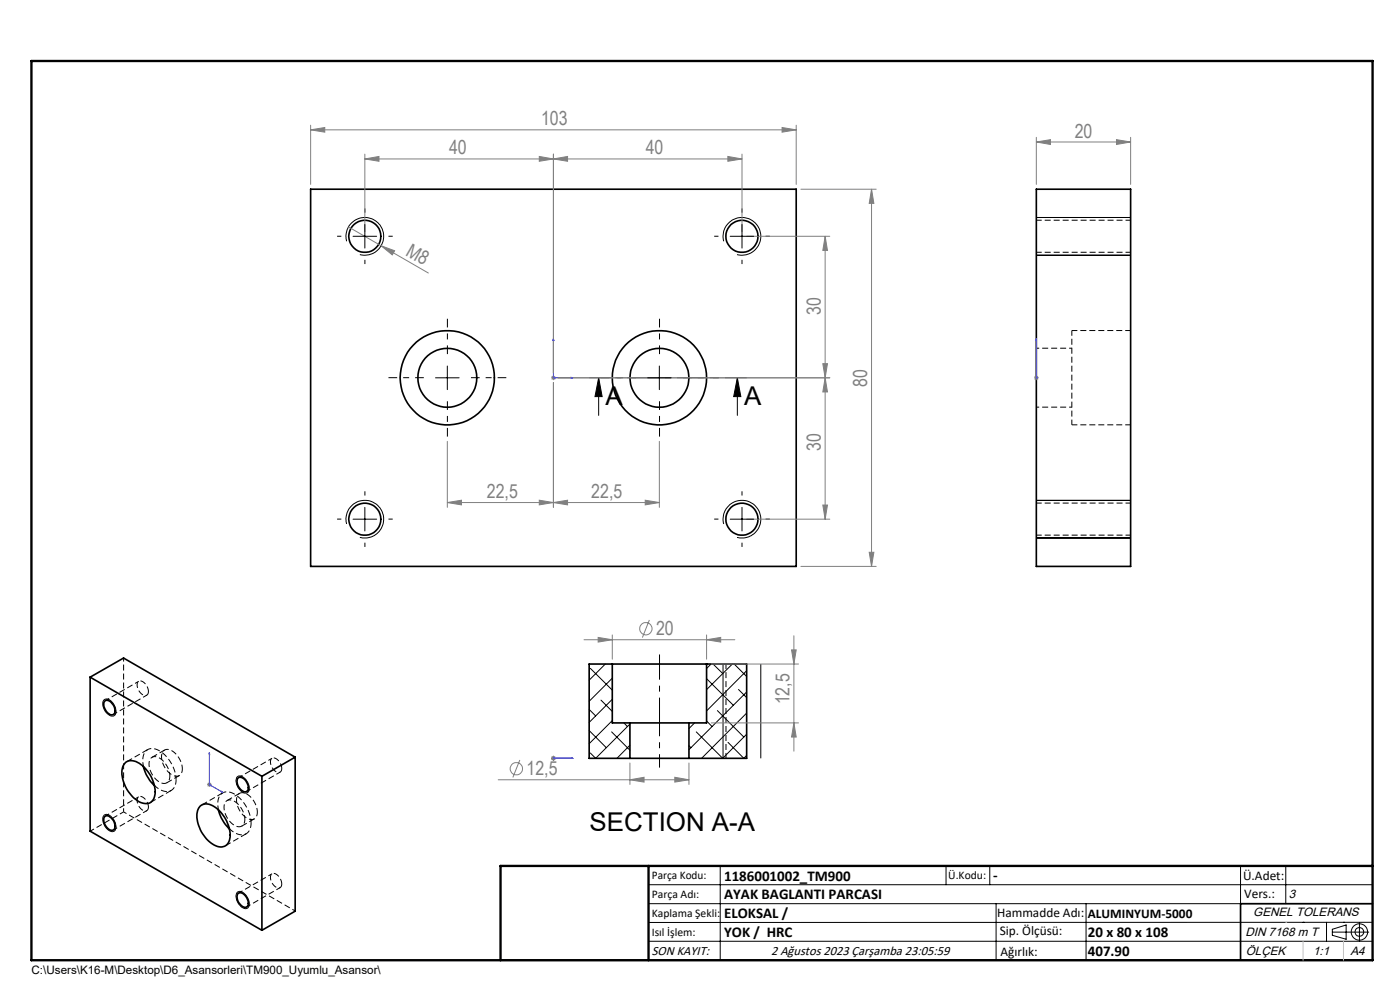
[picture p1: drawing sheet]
<svg xmlns="http://www.w3.org/2000/svg" width="297mm" height="210mm" viewBox="0 0 297 210" stroke-linecap="round" stroke-linejoin="round" font-family="sans-serif">
<path d="M219.9 53.5h20M239.9 46.7h-20M227.4 70.1v20M219.9 113.5h20M239.9 106.7h-20M31.5 146.7a2.07 2.07 0 0 0-2-2.2 1.82 1.82 0 0 0 .5 2.7 .8 .8 0 0 0 .9 .3 .8 .8 0 0 0 .6-.8M154 140.8v20M31.5 171.2a2.07 2.07 0 0 0-2-2.2 1.82 1.82 0 0 0 .5 2.7 .8 .8 0 0 0 .9 .3 .8 .8 0 0 0 .6-.8M32.8 166.6a2.99 2.99 0 0 0 3.8 .9l.5-.7 .3-1.4M48.7 175.8a2.99 2.99 0 0 0 3.8 .9l.5-.8 .3-1.3M59.8 163a2.07 2.07 0 0 0-2-2.2 1.82 1.82 0 0 0 .5 2.7 .8 .8 0 0 0 .9 .4 .8 .8 0 0 0 .6-.9M59.8 187.5a2.07 2.07 0 0 0-2-2.2 1.82 1.82 0 0 0 .5 2.7 .8 .8 0 0 0 .9 .4 .8 .8 0 0 0 .6-.9" fill="none" stroke="#000" stroke-width=".21" stroke-dasharray="1.3 .6" stroke-dashoffset=".2" stroke-linecap="butt"/>
<path d="M37.4 165.4a7.2 7.2 0 0 0-4.7-6.6 2.07 2.07 0 0 0-2.4 2.5l.1 1.3M53.3 174.6a7.2 7.2 0 0 0-4.7-6.6 2.07 2.07 0 0 0-2.4 2.5l.2 1.3" fill="none" stroke="#000" stroke-width=".21" stroke-dasharray="1.3 .6" stroke-dashoffset=".3" stroke-linecap="butt"/>
<g fill="none" stroke="#000" stroke-width=".21" stroke-dasharray="1.3 .6" stroke-dashoffset=".4" stroke-linecap="butt">
<path d="M24.1 151.5l7-4M29.4 144.5l-7 4.1M19.2 176.3l7-4.1M24.1 176l7-4M29.4 169l-7 4.1M36 164.6a4.3 4.3 0 0 0-3.2-4.1 1.55 1.55 0 0 0-1.1 2.2 4.2 4.2 0 0 0 3.2 3.5 1.32 1.32 0 0 0 1.1-1.6M38.7 163.1a4.3 4.3 0 0 0-3.3-4.1 1.55 1.55 0 0 0-1.1 2.2 4.2 4.2 0 0 0 3.2 3.5 1.32 1.32 0 0 0 1.2-1.6M51.9 173.8a4.3 4.3 0 0 0-3.2-4.1 1.55 1.55 0 0 0-1.1 2.2 4.2 4.2 0 0 0 3.2 3.5 1.32 1.32 0 0 0 1.1-1.6M52.4 167.9l7-4.1M54.6 172.3a4.3 4.3 0 0 0-3.2-4.2 1.55 1.55 0 0 0-1.2 2.3 4.2 4.2 0 0 0 3.2 3.4 1.32 1.32 0 0 0 1.2-1.5M57.7 160.8l-7 4.1M52.4 192.4l7-4.1"/>
<path d="M57.7 185.3l-7 4.1"/>
</g>
<path d="M26.2 172.2l36.4 21" fill="none" stroke="#000" stroke-width=".21" stroke-dasharray="1.3 .6" stroke-dashoffset=".6" stroke-linecap="butt"/>
<path d="M26.2 139.6v32.6" fill="none" stroke="#000" stroke-width=".21" stroke-dasharray="1.3 .6" stroke-dashoffset=".5" stroke-linecap="butt"/>
<path d="M31.3 159l-4.4 2.6M31.9 170.2l4.4-2.5M47.2 168.2l-4.4 2.5M47.8 179.4l4.4-2.5" fill="none" stroke="#000" stroke-width=".21" stroke-dasharray="1.3 .6" stroke-linecap="butt"/>
<path d="M239.9 70.1h-12.5M227.4 90.1h12.5M34.9 159.1l-2.6 1.5M35.4 166l2.6-1.5M50.8 168.3l-2.6 1.5M51.3 175.2l2.6-1.5" fill="none" stroke="#000" stroke-width=".21" stroke-dasharray="1.3 .6" stroke-dashoffset=".1" stroke-linecap="butt"/>
<g fill="none" stroke="#000" stroke-width=".35">
<path d="M65.9 40.1h103v80h-103zM219.9 40.1h20v80h-20zM19.1 143.6l36.5 21.1M19.1 143.6l7.1-4 36.4 21M19.1 143.6v32.7l36.5 21M22.3 148.7a1.35 1.35 0 0 1 1.7 .8 1.5 1.5 0 0 1 0 2.1 1.95 1.95 0 0 1-2-2v-.6zM129.9 140.9h20M129.9 140.9v12.4h3.7M129.9 140.9h-4.9v20h8.6M133.6 153.3h12.6M133.6 153.3v7.6M146.2 153.3v7.6"/>
<path d="M149.9 140.9h8.5v20h-12.2M149.9 140.9v12.4h-3.7M22.3 173.2a1.35 1.35 0 0 1 1.7 .8 1.37 1.37 0 0 1-.2 2.1 2.15 2.15 0 0 1-1.5-2.9zM26.6 161.8a2.84 2.84 0 0 1 3.6 .6 7.4 7.4 0 0 1 2.6 6.6 1.92 1.92 0 0 1-2.9 1.2 7.3 7.3 0 0 1-3.9-7.4zM30.4 162.6a8.5 8.5 0 0 0 2.4 4M42.5 170.9a2.8 2.8 0 0 1 3.6 .7 7.4 7.4 0 0 1 2.6 6.6 2.13 2.13 0 0 1-3.6 .9 7.3 7.3 0 0 1-3.2-7.1zM46.3 171.8a8.8 8.8 0 0 0 2.4 4.1M50.5 165a1.59 1.59 0 0 1 2 1.4 .98 .98 0 0 1-.5 1.6 2.19 2.19 0 0 1-1.5-3zM55.6 164.7v32.6M62.6 160.6v32.7l-7 4M62.6 160.6l-7 4.1M133.6 160.9h12.6"/>
<path d="M50.5 189.5a1.59 1.59 0 0 1 2 1.4 .92 .92 0 0 1 .2 1 .92 .92 0 0 1-.9 .5 2.2 2.2 0 0 1-1.3-2.9zM291.2 191.7h-28v12M106.2 203.7h185"/>
<circle cx="77.4" cy="50.1" r="3.4"/>
<circle cx="157.4" cy="50.1" r="3.4"/>
<circle cx="94.9" cy="80.1" r="10"/>
<circle cx="94.9" cy="80.1" r="6.2"/>
<circle cx="139.9" cy="80.1" r="10"/>
<circle cx="139.9" cy="80.1" r="6.2"/>
<circle cx="77.4" cy="110.1" r="3.4"/>
<circle cx="157.4" cy="110.1" r="3.4"/>
</g>
<path d="M227.4 73.9h-7.5M219.9 86.4h7.5" fill="none" stroke="#000" stroke-width=".21" stroke-dasharray="1.3 .6" stroke-dashoffset=".7" stroke-linecap="butt"/>
<g fill="none" stroke="#000" stroke-width=".21">
<path d="M73.5 51.2a4 4 0 0 1 3.5-5.1 4 4 0 0 1 4.4 4.4 4 4 0 0 1-5.1 3.5M74.9 50.1h5M77.4 47.6v5M153.5 51.2a4 4 0 0 1 3.5-5.1 4 4 0 0 1 4.4 4.4 4 4 0 0 1-5 3.5M154.9 50.1h5M157.4 47.6v5M219.9 54.1h20M219.9 46.1h20M94.9 77.6v5M139.9 77.6v5M92.4 80.1h5M127 80.1l.7 4h-1.5z"/>
<path d="M127 80.1v8M137.4 80.1h5M156.4 80.1l.8 4h-1.6zM156.4 80.1v8M73.5 111.2a4 4 0 0 1 3.6-5 4 4 0 0 1 4.3 4.3 4 4 0 0 1-5.1 3.5M74.9 110.1h5M77.4 107.6v5M153.5 111.2a4 4 0 0 1 3.6-5 4 4 0 0 1 4.3 4.3 4 4 0 0 1-5 3.5M154.9 110.1h5M157.4 107.6v5M219.9 114.1h20M219.9 106.1h20"/>
<path d="M22.1 148.4a1.52 1.52 0 0 1 2 1 1.77 1.77 0 0 1 0 2.5 2.4 2.4 0 0 1-2.3-2.4l.1-.7zM125 155l3.6 3.6M125 150.5l1.4 1.4M125.2 141.8l4.7 4.6M127.5 148.5l2.4 2.4M128.4 140.9l-3.4 3.4M129.8 155.2l3.8 3.9M129.9 143.9l-4.9 4.9M129.9 148.3l-4.9 4.9M129.9 152.9l-4.9 4.9M132.4 153.3l.7 .8M133.6 153.6l-7.2 7.3-1.2-1.2"/>
<path d="M133.6 158.1l-2.7 2.8M146.2 158.2l.4 .4M147.4 153.3l-1.2 1.2M147.7 155.2l5.6 5.7 5.1-5.2M149.9 152.9l1.2 1.2M149.9 144l5.7 5.6M150.8 140.9l-.9 .9M151.3 140.9l2 2M152.2 150.7l5.6 5.6M153.4 140.9v20M154.4 157.5l3.4 3.4 .6-.7M155.4 140.9l-5.5 5.4"/>
<path d="M155.8 140.9l2.6 2.6M156.7 146.3l1.7 1.7M158.4 142.3l-8.5 8.5M158.4 146.8l-12.2 12.2M158.4 151.3l-9.6 9.6M161.4 140.9v20M22.1 172.9a1.59 1.59 0 0 1 2 1 1.76 1.76 0 0 1 0 2.4 2.22 2.22 0 0 1-2.2-1.9l-.1-.9zM50.3 164.8a1.17 1.17 0 0 1 1.7 .4 2.31 2.31 0 0 1 .6 2.9 1.53 1.53 0 0 1-2-1l-.5-1.4zM50.4 189.3a1.64 1.64 0 0 1 2.1 1.1 1.63 1.63 0 0 1-.1 2.3 2.35 2.35 0 0 1-2.3-2.3l.1-.8zM137.6 187.7h153.6M137.6 191.7h153.6M137.6 199.7h153.6"/>
<path d="M152.8 183.7v20M200.7 183.7v4M210 183.7v4M211.3 191.7v12M230.4 191.7v12M263.2 183.7v20M272.8 183.7v8M276.4 195.6h.1M281.4 195.6v4.1M282.6 197.7h7.8M282.6 197.1l3-.9v3l-3-.8zM285 195.6h.1"/>
<path d="M288.4 195.8v3.8M291.2 195.6l-153.6 .1"/>
<circle cx="288.4" cy="197.7" r="1.74"/>
<circle cx="288.4" cy="197.7" r=".93"/>
</g>
<g fill="none" stroke="#808080" stroke-width=".21">
<path d="M65.9 27.5l3-.5v1zM65.9 26.6v12.5M65.9 27.5h103M77.4 33.7l3-.5v1zM77.4 33.7h80M77.4 32.7v16.4M114.4 33.2l3 .5-3 .5zM117.4 33.7l3-.5v1zM117.4 32.7v46.4M154.4 33.2l3 .5-3 .5zM157.4 32.7v16.4M165.9 27l3 .5-3 .5z"/>
<path d="M168.9 26.6v12.5M219.9 30.1l2.9-.5v1zM219.9 29.1v10M219.9 30.1h20M236.9 29.6l3 .5-3 .5zM239.9 29.1v10M73.9 48.1l17 9.8M80.9 52.1l2.8 1.1-.5 .9zM158.4 50.1h17.6M169.9 40.1h16M175 50.1l.5 3h-.9zM175 50.1v60"/>
<path d="M184.9 40.1v80M184.9 40.1l.5 3h-1zM117.1 79.8l.7 .7M117.4 79.6v1M117.8 79.8l-.7 .7M174.6 77.1h.9l-.5 3zM219.5 79.8l.7 .7M219.9 79.6v1M220.2 79.8l-.7 .7M94.9 93.6v14M116.9 80.1h1M117.4 81.1v26.5"/>
<path d="M118.4 80.1h57.6M139.9 93.6v14M175 80.1l.5 3h-.9zM219.4 80.1h1M94.9 106.6l3-.5v1zM94.9 106.6h45M114.4 106.1l3 .5-3 .5zM117.4 106.6l3-.5v1zM136.9 106.1l3 .5-3 .5zM158.4 110.1h17.6M174.6 107.1h.9l-.5 3zM184.4 117.1h1l-.5 3z"/>
<path d="M123.9 135.7h32M126.9 135.2l3 .5-3 .5zM129.9 134.7v5.1M137.8 131.5l-1.5 3.7M149.9 135.7l3-.5v1zM149.9 134.7v5.1M167.9 137.9h1l-.5 3zM168.4 134.9v24.4M169.9 120.1h16M150.9 153.3h18.5M150.9 140.9h18.5M168.4 153.3l.5 3h-1z"/>
<path d="M43.9 166.4h1M44.1 166.1l.7 .7M44.4 165.9v1M44.8 166.1l-.7 .7M105.7 165.4h40.5M110.3 161.2l-1.5 3.7M116.9 160.9h1M117.1 160.5l.7 .7M117.4 160.3v1.1M117.8 160.5l-.7 .7M133.6 165.4l3-.5v1zM133.6 161.8v4.6"/>
<path d="M143.2 164.9l3 .5-3 .5zM146.2 161.8v4.6"/>
<circle cx="137" cy="133.4" r="1.31"/>
<circle cx="109.5" cy="163.1" r="1.31"/>
</g>
<g fill="none" stroke="#00f" stroke-width=".21">
<path d="M117.4 71.8v8.3h4.2M117.4 71.8l.1 .4h-.2zM219.9 71.8v.4v-.4M219.9 71.8v8.3M121.1 80l.5 .1-.5 .1zM219.9 80v.2zM219.9 80.1h.1M44.4 159.6l.1 .4-.2-.1zM44.4 159.6v6.8l2.9 1.7M47.1 167.9l.2 .2-.2-.1zM117.3 160.9h.2zM117.4 160.9h.1"/>
<path d="M117.4 160.9h4.2M121.6 160.9h-.5h.5"/>
</g>
<path d="M139.9 162.8v-9.5" fill="none" stroke="#000" stroke-width=".21" stroke-dasharray="15.2 1.3 1.3 1.3" stroke-dashoffset="12.4" stroke-linecap="butt"/>
<path d="M139.9 153.3v-14.5" fill="none" stroke="#000" stroke-width=".21" stroke-dasharray="15.2 1.3 1.3 1.3" stroke-dashoffset="9.9" stroke-linecap="butt"/>
<path d="M158.4 80.1h-33.4" fill="none" stroke="#000" stroke-width=".21" stroke-dasharray="6.3 1.3 1.3 1.3" stroke-dashoffset="1.7" stroke-linecap="butt"/>
<path d="M94.9 75.1v-7.5M139.9 75.1v-7.5M89.9 80.1h-7.5M94.9 85.1v7.5M99.9 80.1h7.5M134.9 80.1h-7.5M139.9 85.1v7.5M144.9 80.1h7.5" fill="none" stroke="#000" stroke-width=".21" stroke-dasharray="15.2 1.3 1.3 1.3" stroke-dashoffset="13.4" stroke-linecap="butt"/>
<g fill="none" stroke="#000" stroke-width=".21" stroke-dasharray="15.2 1.3 1.3 1.3" stroke-linecap="butt">
<path d="M72.4 50.1h-.9M77.4 45.1v-.9M77.4 55.1v.9M82.4 50.1h.9M152.4 50.1h-.9M157.4 45.1v-.9M157.4 55.1v.9M162.4 50.1h.9M72.4 110.1h-.9M77.4 105.1v-.9M77.4 115.1v.9M82.4 110.1h.9"/>
<path d="M152.4 110.1h-.9M157.4 105.1v-.9M157.4 115.1v.9M162.4 110.1h.9"/>
</g>
<path d="M6.7 12.9h284.5v190.8h-284.5zM137.6 183.7v20M291.2 183.7h-185v20" fill="none" stroke="#000" stroke-width=".5"/>
<path d="M272.8 195.6h.1M276.4 199.7v4M285 199.7v4" fill="none" stroke="#c0c0c0" stroke-width=".21"/>
<path d="M156.4 80.1l.8 4h-1.6zM127 80.1l.7 4h-1.5z" fill="#000"/>
<g fill="#00f">
<path d="M47.1 167.9l.2 .2-.2-.1zM44.4 159.6l.1 .4-.2-.1zM121.1 80l.5 .1-.5 .1zM117.4 71.8l.1 .4h-.2z"/>
<path d="M121.1 160.9h.5zM117.3 160.9h.2zM121.1 160.9h.5zM117.3 160.9h.2z"/>
<path d="M219.9 80v.2zM219.9 71.8v.4z"/>
</g>
<g fill="#808080">
<path d="M80.9 52.1l2.8 1.1-.5 .9z"/>
<path d="M165.9 27l3 .5-3 .5zM65.9 27.5l3-.5v1zM154.4 33.2l3 .5-3 .5zM117.4 33.7l3-.5v1zM114.4 33.2l3 .5-3 .5zM77.4 33.7l3-.5v1zM114.4 106.1l3 .5-3 .5zM94.9 106.6l3-.5v1zM236.9 29.6l3 .5-3 .5zM219.9 30.1l2.9-.5v1zM149.9 135.7l3-.5v1zM126.9 135.2l3 .5-3 .5zM143.2 164.9l3 .5-3 .5zM133.6 165.4l3-.5v1z"/>
<path d="M117.4 106.6l3-.5v1zM136.9 106.1l3 .5-3 .5z"/>
<path d="M174.6 77.1h.9l-.5 3zM175 50.1l.5 3h-.9zM184.4 117.1h1l-.5 3zM184.9 40.1l.5 3h-1zM168.4 153.3l.5 3h-1zM167.9 137.9h1l-.5 3z"/>
<path d="M175 80.1l.5 3h-.9zM174.6 107.1h.9l-.5 3z"/>
</g>
<g font-size="5.5">
<text x="128.4" y="86">A</text>
<text x="157.9" y="86">A</text>
<text x="125.1" y="176.3">SECTION A-A</text>
</g>
<g font-size="4.1" fill="#808080">
<text x="114.8" y="26.6">103</text>
<text x="228" y="29.2">20</text>
<text x="95.3" y="32.8">40</text>
<text x="137" y="32.8">40</text>
<text x="85.9" y="54" transform="rotate(30 85.9 54)">M8</text>
<text x="174.1" y="66.7" transform="rotate(-90 174.1 66.7)">30</text>
<text x="184" y="82" transform="rotate(-90 184 82)">80</text>
<text x="174.1" y="95.6" transform="rotate(-90 174.1 95.6)">30</text>
<text x="103.3" y="105.7">22,5</text>
<text x="125.4" y="105.7">22,5</text>
<text x="139.2" y="134.8">20</text>
<text x="167.5" y="149.4" transform="rotate(-90 167.5 149.4)">12,5</text>
<text x="111.7" y="164.5">12,5</text>
</g>
<g font-size="3.2">
<text x="153.6" y="186.8">1186001002_TM900</text>
<text x="153.6" y="190.8">AYAK BAGLANTI PARCASI</text>
<text x="210.7" y="186.6">-</text>
<text x="153.6" y="194.8">ELOKSAL /</text>
<text x="153.6" y="198.8">YOK / HRC</text>
<text x="230.8" y="198.7">20 x 80 x 108</text>
<text x="230.8" y="202.8">407.90</text>
</g>
<g font-size="2.8">
<text x="263.7" y="186.7">Ü.Adet:</text>
<text x="263.9" y="190.5">Vers.:</text>
<text x="211.5" y="194.5">Hammadde Adı:</text>
<text x="230.8" y="194.7">ALUMINYUM-5000</text>
<text x="138.3" y="202.6">SON KAYIT:</text>
<text x="163.6" y="202.6">2 Ağustos 2023 Çarşamba 23:05:59</text>
<text x="212.1" y="198.4">Sip. Ölçüsü:</text>
<text x="212.2" y="202.7">Ağırlık:</text>
</g>
<g font-size="2.6">
<text x="273.4" y="190.4">3</text>
<text x="265.9" y="194.4">GENEL TOLERANS</text>
<text x="264.2" y="198.5">DIN 7168 m T</text>
<text x="264.3" y="202.6">ÖLÇEK</text>
<text x="278.5" y="202.6">1:1</text>
<text x="286.5" y="202.6">A4</text>
</g>
<g font-size="2.5">
<text x="138.3" y="186.4">Parça Kodu:</text>
<text x="138.3" y="190.5">Parça Adı:</text>
<text x="201.2" y="186.5">Ü.Kodu:</text>
<text x="138.3" y="194.5">Kaplama Şekli:</text>
<text x="138.3" y="198.6">Isıl İşlem:</text>
<text x="6.7" y="206.7">C:\Users\K16-M\Desktop\D6_Asansorleri\TM900_Uyumlu_Asansor\</text>
</g>
</svg>
